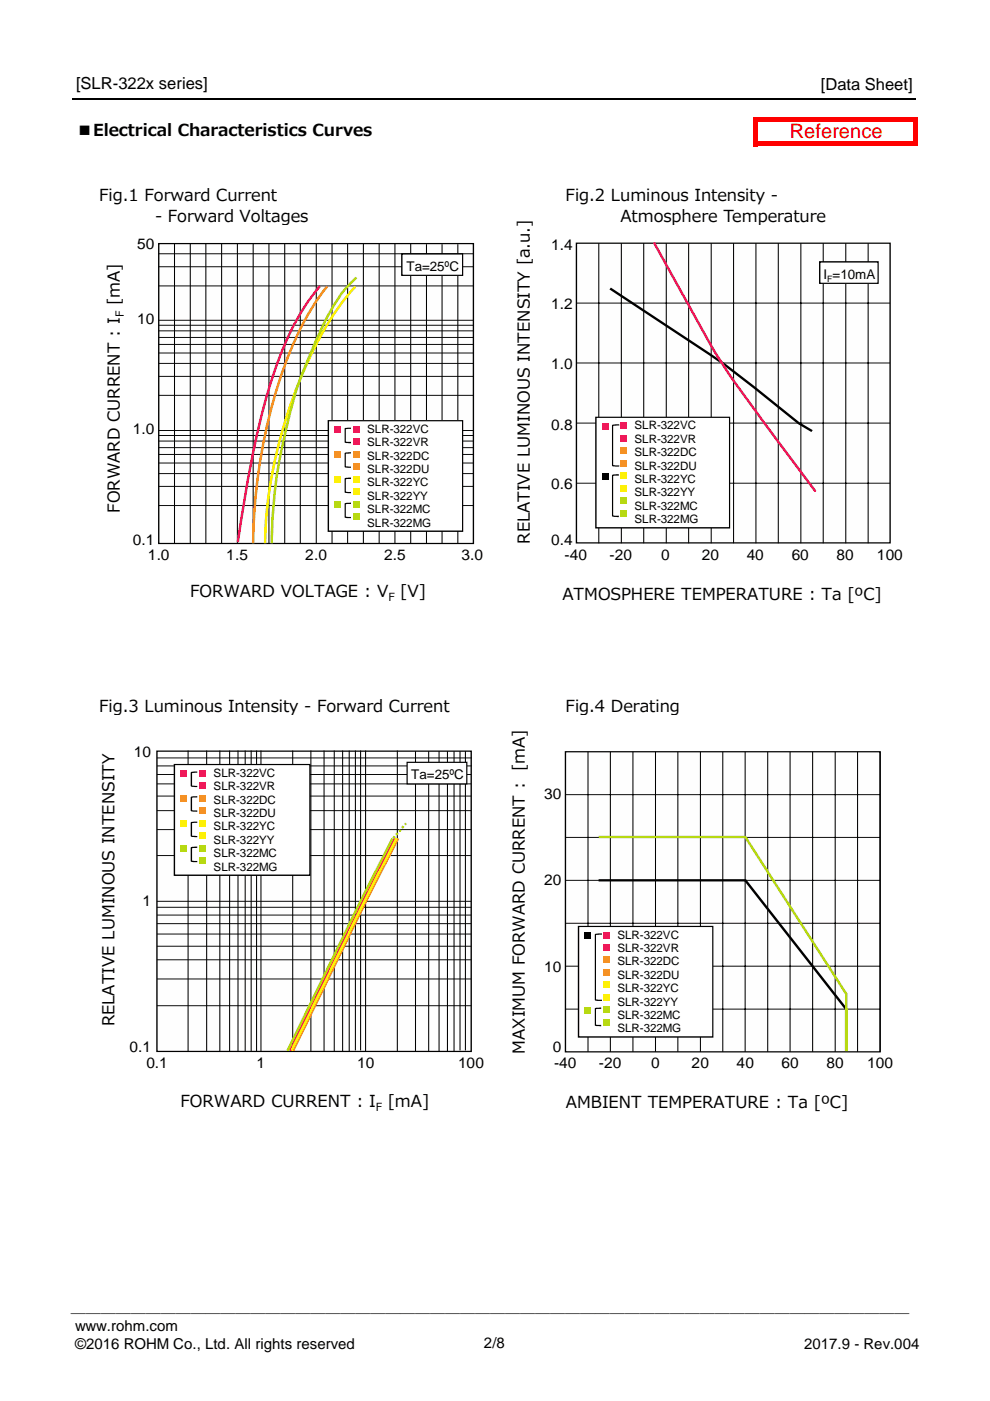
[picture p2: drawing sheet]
<svg xmlns="http://www.w3.org/2000/svg" width="210mm" height="297mm" viewBox="0 0 210 297" stroke-linecap="round" stroke-linejoin="round" font-family="sans-serif">
<g fill="#f00">
<path d="M159.6 24.8h1v6.2h-1z"/>
<path d="M193.7 25.8h1v5.2h-1z"/>
</g>
<path d="M15.5 21h178.7" fill="none" stroke="#000" stroke-width=".34"/>
<g fill="#f00">
<path d="M160.6 24.8h34.1v1h-34.1z"/>
<path d="M160.6 30h34.1v1h-34.1z"/>
</g>
<path d="M33.3 159.3h66.6v63.6h-66.6z" fill="#fefefe"/>
<g fill="none" stroke="#000" stroke-width=".21">
<path d="M39.9 159.1v63.9M43.8 159.1v63.9M46.6 159.1v63.9M48.7 159.1v63.9M50.5 159.1v63.9M52 159.1v63.9M53.3 159.1v63.9M54.4 159.1v63.9M55.3 159.1v63.9M62.1 159.1v63.9M65.9 159.1v63.9M68.7 159.1v63.9"/>
<path d="M70.9 159.1v63.9M72.6 159.1v63.9M74 159.1v63.9M75.4 159.1v63.6M76.5 159.1v63.6M77.5 159.1v63.9M84.2 159.1v63.9M88.1 159.3v63.7M90.9 159.3v63.7M93.1 159.3v63.7M94.9 159.3v63.7M96.3 159.3v63.7"/>
<path d="M97.5 159.3v63.4M98.7 159.3v63.4M33.3 160.7h66.7M33.3 162.4h66.7M33.3 164.2h66.6M33.3 166.2h66.6M33.3 168.8h66.6M33.3 171.9h66.6M33.3 175.9h66.6M33.3 181.4h66.6M33.3 191.1h66.6M33.3 192.4h66.6"/>
<path d="M33.3 194h66.6M33.3 195.8h66.6M33.3 198h66.6M33.3 200.6h66.6M33.3 203.5h66.6M33.3 207.6h66.6M33.3 213.2h66.6"/>
</g>
<path d="M33.3 159.3h66.6v63.6h-66.6z" fill="none" stroke="#000" stroke-width=".28"/>
<path d="M84.4 177.8l-6.8 13.2-15.5 31.8" fill="none" stroke="#f58612" stroke-width=".5"/>
<path d="M83.7 177.8l-6.7 13.2-15.5 31.8" fill="none" stroke="#eb0b62" stroke-width=".5"/>
<path d="M84.1 177.8l-6.8 13.2-15.5 31.8" fill="none" stroke="#fef100" stroke-width=".5"/>
<path d="M83.2 177.8l-6.7 13.2-15.5 31.8M83.7 177.3l-.3 .4M84.3 176.6l-.3 .4M85 175.9l-.4 .4M85.6 175.2l-.4 .4M86.1 174.6l-.2 .2" fill="none" stroke="#b2da18" stroke-width=".5"/>
<path d="M122.2 51.6h66.5v63.5h-66.5z" fill="#fefefe"/>
<g fill="none" stroke="#000" stroke-width=".21">
<path d="M127 51.6v63.6M131.7 51.6v63.6M136.5 51.6v63.6M141.3 51.6v63.6M146 51.6v63.6M150.8 51.6v63.6M155.5 51.6v63.6M160.3 51.6v63.6M165 51.6v63.6M169.8 51.6v63.6M174.5 51.6v63.6M179.3 51.6v63.6"/>
<path d="M184.1 51.6v63.6M122.2 64.3h66.5M122.2 77h66.5M122.2 89.7h66.5M122.2 102.4h66.5"/>
</g>
<path d="M122.2 51.6h66.5v63.5h-66.5z" fill="none" stroke="#000" stroke-width=".28"/>
<path d="M129.4 61.2l24 15.9 16 12.6 2.8 1.7" fill="none" stroke="#000" stroke-width=".5"/>
<path d="M138.7 51.6l11.7 21 3.3 5.3 7.2 10.1 11.9 16.1" fill="none" stroke="#eb0b62" stroke-width=".5"/>
<path d="M33.7 51.6h66.7v63.6h-66.7z" fill="#fefefe"/>
<g fill="none" stroke="#000" stroke-width=".21">
<path d="M33.7 53.8h66.6M33.7 56.6h66.7M37 51.6v63.6M40.3 51.6v63.6M43.6 51.6v63.6M47 51.6v63.6M50.3 51.6v63.6M53.7 51.6v63.6M57 51.6v63.6M60.4 51.6v63.6M63.7 51.6v63.6M67.1 51.6v63.6"/>
<path d="M70.4 51.6v63.6M73.7 51.6v63.6M77 51.6v63.6M80.4 51.6v63.6M83.7 51.6v63.6M87.1 51.7v63.5M90.4 51.8v63.4M93.7 51.8v63.4M97.1 51.8v63.4M33.7 67.9h66.7M33.7 69h66.7M33.7 70.1h66.7"/>
<path d="M33.7 71.5h66.7M33.7 73h66.7M33.7 74.8h66.7M33.7 77h66.7M33.7 79.8h66.7M33.7 60.6h66.7M33.7 91.3h66.7M33.7 92.3h66.7M33.7 93.5h66.7M33.7 94.9h66.7M33.7 96.4h66.7M33.7 98.2h66.7"/>
<path d="M33.7 83.8h66.7M33.7 100.4h66.7M33.7 103.1h66.7M33.7 107.2h66.7"/>
</g>
<path d="M33.7 51.6h66.7v63.6h-66.7z" fill="none" stroke="#000" stroke-width=".28"/>
<path d="M75.3 60.8a66.9 66.9 0 0 0-12.3 21.3 96.1 96.1 0 0 0-6.8 33.1" fill="none" stroke="#fef100" stroke-width=".5"/>
<path d="M75.6 58.8a24.6 24.6 0 0 0-6 8 106.4 106.4 0 0 0-12 45.9v2.5" fill="none" stroke="#b2da18" stroke-width=".5"/>
<path d="M67.9 60.7a53.6 53.6 0 0 0-9.9 18.5 208.7 208.7 0 0 0-7.6 35.8" fill="none" stroke="#eb0b62" stroke-width=".5"/>
<path d="M69.4 60.7a64.8 64.8 0 0 0-11 22.9 117.3 117.3 0 0 0-4.7 31.6" fill="none" stroke="#f58612" stroke-width=".5"/>
<path d="M85.2 53.8h12.9v4.6h-12.9z" fill-rule="evenodd" fill="#fff"/>
<path d="M85 53.7h13.2v4.8h-13.2zM85.3 53.8v4.6l-.1-.1h12.9l-.1 .1v-4.6l.1 .2h-12.9z" fill="#000"/>
<path d="M173.8 55.5h12.4v4.6h-12.4z" fill-rule="evenodd" fill="#fff"/>
<path d="M173.7 55.4h12.6v4.8h-12.6zM173.8 55.7l.1-.2v4.6l-.1-.2h12.4l-.1 .2v-4.6l.1 .2z" fill="#000"/>
<path d="M86.3 161.6h12.7v4.6h-12.7z" fill-rule="evenodd" fill="#fff"/>
<path d="M86.2 161.5h12.9v4.8h-12.9zM86.3 161.8l.1-.2v4.6l-.1-.1h12.7l-.2 .1v-4.6l.2 .2z" fill="#000"/>
<path d="M69.6 89.2h28.5v23.4h-28.5z" fill-rule="evenodd" fill="#fff"/>
<path d="M69.5 89.1h28.7v23.7h-28.7zM69.6 89.3l.2-.1v23.4l-.2-.1h28.5l-.1 .1v-23.4l.1 .1z" fill="#000"/>
<g fill="#e5005a">
<path d="M70.9 90.5h1.4v1.3h-1.4z" fill-rule="evenodd"/>
<path d="M74.8 90.3h1.5v1.4h-1.5z" fill-rule="evenodd"/>
<path d="M74.8 93h1.5v1.3h-1.5z" fill-rule="evenodd"/>
</g>
<g fill="#f39700">
<path d="M74.8 95.6h1.5v1.4h-1.5z" fill-rule="evenodd"/>
<path d="M74.8 98.3h1.5v1.3h-1.5z" fill-rule="evenodd"/>
</g>
<g fill="#fff100">
<path d="M74.8 100.9h1.5v1.4h-1.5z" fill-rule="evenodd"/>
<path d="M74.8 103.5h1.5v1.4h-1.5z" fill-rule="evenodd"/>
</g>
<g fill="#c4d700">
<path d="M74.8 106.2h1.5v1.4h-1.5z" fill-rule="evenodd"/>
<path d="M74.8 108.9h1.5v1.3h-1.5z" fill-rule="evenodd"/>
</g>
<path d="M70.9 95.7h1.4v1.4h-1.4z" fill-rule="evenodd" fill="#f39700"/>
<path d="M70.9 101.1h1.4v1.3h-1.4z" fill-rule="evenodd" fill="#fff100"/>
<path d="M70.9 106.4h1.4v1.3h-1.4z" fill-rule="evenodd" fill="#c4d700"/>
<path d="M73.1 90.8l1.3-.1v.2l-1.2 .1 .1-.1v2.8l-.1-.1 1.2 .1v.3l-1-.1-.3-.1zM73.1 96l1.3-.1v.2l-1.2 .1 .1-.1v2.9l-.1-.2 1.2 .1v.3l-1.1-.1-.2-.1zM73.1 101.4l1.3-.1v.3h-1.2l.1-.1v2.9l-.1-.2 1.2 .1v.3l-1.3-.2zM73.1 106.7l1.3-.1v.2l-1.2 .1 .1-.1v2.8l-.1-.1 1.2 .1v.3l-1.3-.2z" fill="#000"/>
<path d="M126.3 88.5h28.4v23.4h-28.4z" fill-rule="evenodd" fill="#fff"/>
<path d="M126.2 88.3h28.6v23.8h-28.6zM126.3 88.6l.2-.1v23.4l-.2-.1h28.4l-.1 .1v-23.4l.1 .1z" fill="#000"/>
<g fill="#e5005a">
<path d="M127.6 89.7h1.4v1.4h-1.4z" fill-rule="evenodd"/>
<path d="M131.5 89.6h1.5v1.4h-1.5z" fill-rule="evenodd"/>
<path d="M131.5 92.2h1.5v1.4h-1.5z" fill-rule="evenodd"/>
</g>
<g fill="#f39700">
<path d="M131.5 94.9h1.5v1.4h-1.5z" fill-rule="evenodd"/>
<path d="M131.5 97.5h1.5v1.4h-1.5z" fill-rule="evenodd"/>
</g>
<g fill="#fff100">
<path d="M131.5 100.2h1.5v1.4h-1.5z" fill-rule="evenodd"/>
<path d="M131.5 102.8h1.5v1.4h-1.5z" fill-rule="evenodd"/>
</g>
<g fill="#c4d700">
<path d="M131.5 105.5h1.5v1.3h-1.5z" fill-rule="evenodd"/>
<path d="M131.5 108.2h1.5v1.3h-1.5z" fill-rule="evenodd"/>
</g>
<path d="M127.6 100.4h1.4v1.3h-1.4z" fill-rule="evenodd" fill="#000"/>
<path d="M129.8 90.1l1.5-.1v.2l-1.3 .1v8.3l1.3 .1v.2h-1.3l-.2-.2zM129.8 100.7l1.4-.2v.3l-1.2 .1v-.1v8.6v-.1h1.2v.3h-1.2l-.2-.2z" fill="#000"/>
<path d="M37 162.1h28.7v23.4h-28.7z" fill-rule="evenodd" fill="#fff"/>
<path d="M36.8 162h29v23.7h-29zM37 162.2l.1-.1v23.4l-.1-.1h28.7l-.1 .1v-23.4l.1 .1z" fill="#000"/>
<g fill="#e5005a">
<path d="M38.2 163.4h1.5v1.3h-1.5z" fill-rule="evenodd"/>
<path d="M42.2 163.2h1.5v1.4h-1.5z" fill-rule="evenodd"/>
<path d="M42.2 165.9h1.5v1.3h-1.5z" fill-rule="evenodd"/>
</g>
<g fill="#f39700">
<path d="M42.2 168.5h1.5v1.4h-1.5z" fill-rule="evenodd"/>
<path d="M42.2 171.2h1.5v1.4h-1.5z" fill-rule="evenodd"/>
</g>
<g fill="#fff100">
<path d="M42.2 173.8h1.5v1.4h-1.5z" fill-rule="evenodd"/>
<path d="M42.2 176.5h1.5v1.3h-1.5z" fill-rule="evenodd"/>
</g>
<g fill="#c4d700">
<path d="M42.2 179.2h1.5v1.3h-1.5z" fill-rule="evenodd"/>
<path d="M42.2 181.8h1.5v1.3h-1.5z" fill-rule="evenodd"/>
</g>
<path d="M38.2 168.6h1.5v1.4h-1.5z" fill-rule="evenodd" fill="#f39700"/>
<path d="M38.2 174h1.5v1.3h-1.5z" fill-rule="evenodd" fill="#fff100"/>
<path d="M38.2 179.3h1.5v1.4h-1.5z" fill-rule="evenodd" fill="#c4d700"/>
<path d="M40.5 163.7l1.3-.1v.2l-1.2 .1 .1-.1v2.8l-.1-.1 1.2 .1v.3l-1-.1-.4-.2zM40.5 168.9l1.3-.1v.3l-1.2 .1 .1-.2v2.9l-.1-.1h1.2v.3l-1.2-.1-.2-.1zM40.5 174.3l1.3-.1v.3h-1.2l.1-.1v2.8h-.1h1.2v.3h-1l-.4-.3zM40.5 179.6l1.3-.1v.2l-1.2 .1 .1-.1v2.9l-.1-.1h1.2v.3h-1.2l-.2-.2z" fill="#000"/>
<path d="M119.9 159.4h66.7v63.6h-66.7z" fill="#fefefe"/>
<g fill="none" stroke="#000" stroke-width=".21">
<path d="M124.7 159.4v63.6M129.4 159.4v63.6M134.2 159.4v63.6M139 159.4v63.6M143.7 159.4v63.6M148.5 159.4v63.6M153.2 159.4v63.6M158 159.4v63.6M162.8 159.4v63.6M167.5 159.4v63.6M172.3 159.4v63.6M177.1 159.4v63.6"/>
<path d="M181.8 159.4v63.6M186.6 159.4v63.6M119.9 168.5h66.7M119.9 177.5h66.7M119.9 186.6h66.7M119.9 195.7h66.7M119.9 204.9h66.7M119.9 214h66.7"/>
</g>
<path d="M119.9 159.4h66.7v63.6h-66.7z" fill="none" stroke="#000" stroke-width=".28"/>
<path d="M126.9 186.6h31.1l21.4 27.4v9" fill="none" stroke="#000" stroke-width=".5"/>
<path d="M126.9 177.5h31.1l21.5 33.3v12.1" fill="none" stroke="#b2da18" stroke-width=".5"/>
<path d="M122.6 196.4h28.5v23.4h-28.5z" fill-rule="evenodd" fill="#fff"/>
<path d="M122.5 196.3h28.8v23.7h-28.8zM122.6 196.6l.2-.2v23.4l-.2-.1h28.5l-.1 .1v-23.4l.1 .2z" fill="#000"/>
<path d="M123.9 197.7h1.4v1.4h-1.4z" fill-rule="evenodd" fill="#000"/>
<g fill="#e5005a">
<path d="M127.9 197.6h1.5v1.3h-1.5z" fill-rule="evenodd"/>
<path d="M127.9 200.2h1.5v1.3h-1.5z" fill-rule="evenodd"/>
</g>
<g fill="#f39700">
<path d="M127.9 202.9h1.5v1.3h-1.5z" fill-rule="evenodd"/>
<path d="M127.9 205.5h1.5v1.3h-1.5z" fill-rule="evenodd"/>
</g>
<g fill="#fff100">
<path d="M127.9 208.2h1.5v1.3h-1.5z" fill-rule="evenodd"/>
<path d="M127.9 210.8h1.5v1.3h-1.5z" fill-rule="evenodd"/>
</g>
<g fill="#c4d700">
<path d="M127.9 213.4h1.5v1.4h-1.5z" fill-rule="evenodd"/>
<path d="M127.9 216.1h1.5v1.4h-1.5z" fill-rule="evenodd"/>
<path d="M123.9 213.6h1.4v1.4h-1.4z" fill-rule="evenodd"/>
</g>
<path d="M126.2 213.7l1.3-.1v.3l-1.2 .1 .1-.1v3.4h-.1h1.2v.3h-1.1l-.3-.2zM126.2 198l1.4-.1v.3h-1.3h.1v13.8l-.1-.1 1.3 .1v.2h-1l-.5-.2z" fill="#000"/>
<text font-size="4.2" fill="#f00" x="167.5" y="29.2">Reference</text>
<g font-size="3.5">
<text x="16.1" y="18.9">[SLR-322x series]</text>
<text x="174" y="19">[Data Sheet]</text>
<text x="16.2" y="28.8">■Electrical Characteristics Curves</text>
<text x="21" y="42.7">Fig.1 Forward Current</text>
<text x="32.9" y="47">- Forward Voltages</text>
<text x="119.9" y="42.7">Fig.2 Luminous Intensity -</text>
<text x="119.9" y="47">Atmosphere Temperature</text>
<text x="25.4" y="64.8" transform="rotate(-90 25.4 64.8)">[mA]</text>
<text x="25.4" y="108.7" transform="rotate(-90 25.4 108.7)">FORWARD CURRENT : I</text>
<text x="112.3" y="115.3" transform="rotate(-90 112.3 115.3)">RELATIVE LUMINOUS INTENSITY [a.u.]</text>
<text x="40.3" y="126.6">FORWARD VOLTAGE : V</text>
<text x="84.9" y="126.6">[V]</text>
<text x="119.3" y="127.2">ATMOSPHERE TEMPERATURE : Ta [ºC]</text>
<text x="21" y="150.9">Fig.3 Luminous Intensity - Forward Current</text>
<text x="119.9" y="150.9">Fig.4 Derating</text>
<text x="24.3" y="217.6" transform="rotate(-90 24.3 217.6)">RELATIVE LUMINOUS INTENSITY</text>
<text x="111.3" y="223.4" transform="rotate(-90 111.3 223.4)">MAXIMUM FORWARD CURRENT : [mA]</text>
<text x="38.3" y="234.7">FORWARD CURRENT : I</text>
<text x="82.2" y="234.7">[mA]</text>
<text x="120" y="234.9">AMBIENT TEMPERATURE : Ta [ºC]</text>
</g>
<g font-size="3.2">
<text x="29.1" y="52.8">50</text>
<text x="116.8" y="53.1">1.4</text>
<text x="116.8" y="65.6">1.2</text>
<text x="29.1" y="68.6">10</text>
<text x="116.8" y="78.1">1.0</text>
<text x="28.2" y="91.9">1.0</text>
<text x="116.8" y="91.1">0.8</text>
<text x="116.8" y="103.7">0.6</text>
<text x="28.2" y="115.7">0.1</text>
<text x="31.4" y="118.7">1.0</text>
<text x="48" y="118.7">1.5</text>
<text x="64.7" y="118.7">2.0</text>
<text x="81.4" y="118.7">2.5</text>
<text x="97.9" y="118.7">3.0</text>
<text x="116.8" y="115.6">0.4</text>
<text x="119.7" y="118.7">-40</text>
<text x="129.2" y="118.7">-20</text>
<text x="140.2" y="118.7">0</text>
<text x="148.8" y="118.7">20</text>
<text x="158.3" y="118.7">40</text>
<text x="167.9" y="118.7">60</text>
<text x="177.3" y="118.7">80</text>
<text x="185.9" y="118.7">100</text>
<text x="28.4" y="160.5">10</text>
<text x="115.4" y="169.5">30</text>
<text x="115.4" y="187.6">20</text>
<text x="30.2" y="192.1">1</text>
<text x="115.4" y="206">10</text>
<text x="27.4" y="223.1">0.1</text>
<text x="31" y="226.4">0.1</text>
<text x="54.4" y="226.4">1</text>
<text x="75.7" y="226.4">10</text>
<text x="97.1" y="226.4">100</text>
<text x="117.2" y="223">0</text>
<text x="117.5" y="226.4">-40</text>
<text x="127" y="226.4">-20</text>
<text x="138" y="226.4">0</text>
<text x="146.6" y="226.4">20</text>
<text x="156.2" y="226.4">40</text>
<text x="165.7" y="226.4">60</text>
<text x="175.3" y="226.4">80</text>
<text x="183.9" y="226.4">100</text>
<text x="15" y="278.2">＿＿＿＿＿＿＿＿＿＿＿＿＿＿＿＿＿＿＿＿＿＿＿＿＿＿＿＿＿＿＿＿＿＿＿＿＿＿＿＿＿＿＿＿＿＿＿＿＿＿＿＿＿＿＿＿</text>
<text x="15.9" y="282.2">www.rohm.com</text>
<text x="15.9" y="286.1">©2016 ROHM Co., Ltd. All rights reserved</text>
<text x="102.6" y="285.7">2/8</text>
<text x="170.5" y="286.1">2017.9 - Rev.004</text>
</g>
<g font-size="2.8">
<text x="86.2" y="57.4">Ta=25ºC</text>
<text x="174.6" y="59.1">I</text>
<text x="176.5" y="59.1">=10mA</text>
<text x="87.2" y="165.2">Ta=25ºC</text>
</g>
<g font-size="2.5">
<text x="77.9" y="91.8">SLR-322VC</text>
<text x="77.9" y="94.6">SLR-322VR</text>
<text x="134.5" y="91.1">SLR-322VC</text>
<text x="134.5" y="93.9">SLR-322VR</text>
<text x="77.9" y="97.5">SLR-322DC</text>
<text x="77.9" y="100.3">SLR-322DU</text>
<text x="134.5" y="96.7">SLR-322DC</text>
<text x="134.5" y="99.6">SLR-322DU</text>
<text x="77.9" y="103.1">SLR-322YC</text>
<text x="77.9" y="106">SLR-322YY</text>
<text x="134.5" y="102.4">SLR-322YC</text>
<text x="134.5" y="105.2">SLR-322YY</text>
<text x="77.9" y="108.8">SLR-322MC</text>
<text x="77.9" y="111.6">SLR-322MG</text>
<text x="134.5" y="108.1">SLR-322MC</text>
<text x="134.5" y="110.9">SLR-322MG</text>
<text x="45.3" y="164.7">SLR-322VC</text>
<text x="45.3" y="167.6">SLR-322VR</text>
<text x="45.3" y="170.4">SLR-322DC</text>
<text x="45.3" y="173.2">SLR-322DU</text>
<text x="45.3" y="176.1">SLR-322YC</text>
<text x="45.3" y="178.9">SLR-322YY</text>
<text x="45.3" y="181.7">SLR-322MC</text>
<text x="45.3" y="184.6">SLR-322MG</text>
<text x="130.9" y="199">SLR-322VC</text>
<text x="130.9" y="201.8">SLR-322VR</text>
<text x="130.9" y="204.7">SLR-322DC</text>
<text x="130.9" y="207.5">SLR-322DU</text>
<text x="130.9" y="210.4">SLR-322YC</text>
<text x="130.9" y="213.2">SLR-322YY</text>
<text x="130.9" y="216">SLR-322MC</text>
<text x="130.9" y="218.9">SLR-322MG</text>
</g>
<g font-size="2.4">
<text x="26.3" y="67.3" transform="rotate(-90 26.3 67.3)">F</text>
<text x="82.3" y="127.4">F</text>
<text x="79.7" y="235.5">F</text>
</g>
<text font-size="1.9" x="175.4" y="59.8">F</text>
</svg>
